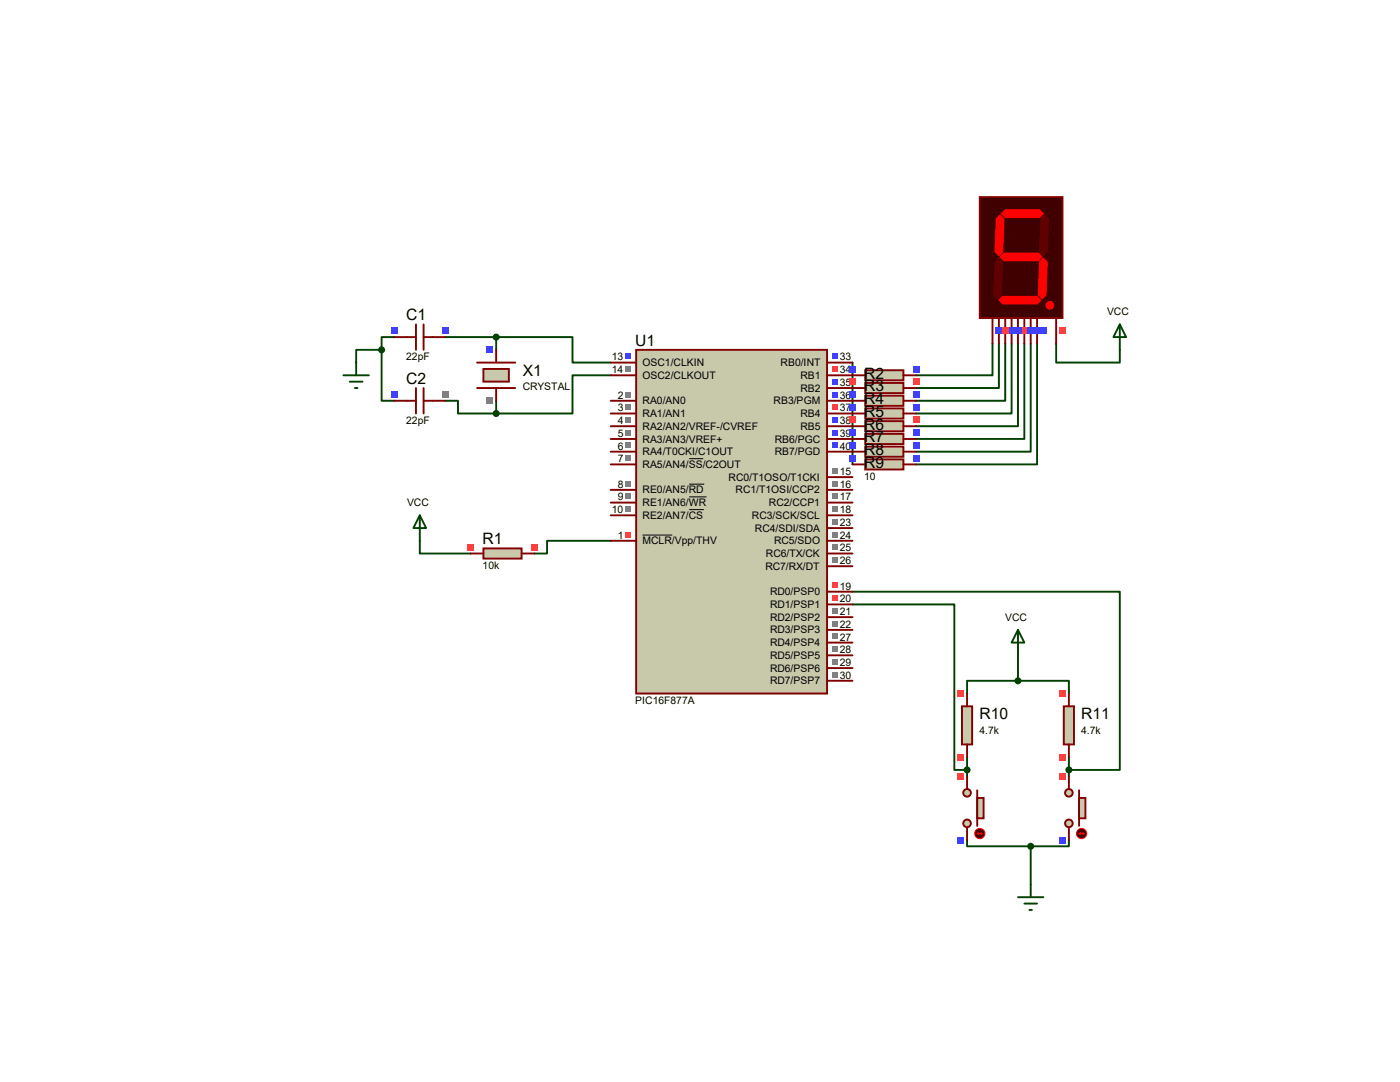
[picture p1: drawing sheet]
<svg xmlns="http://www.w3.org/2000/svg" width="279mm" height="216mm" viewBox="0 0 279 216" stroke-linecap="round" stroke-linejoin="round" font-family="sans-serif">
<g fill="none" stroke="#004000" stroke-width=".38">
<path d="M76.2 69.8v10.2h2.5M76.2 69.8h-5.1v2.5M78.7 67.3h-2.5v2.5M88.9 80h2.5v2.5h7.6M88.9 67.3h10.1M99 67.3h15.3v5h7.6M99 67.3v2.5M99 80v2.5M121.9 74.9h-7.6v7.6h-15.3M170.1 72.3v20.4M198.1 68.5v6.4h-15.3M199.3 68.5v8.9h-16.5"/>
<path d="M200.6 68.5v11.5h-17.8M201.9 68.5v14h-19.1M203.2 68.5v16.5h-20.4M204.4 68.5v19.1h-21.6M205.7 68.5v21.6h-22.9M207 68.5v24.2h-24.2M210.8 68.5v3.8h12.7v-2.5M83.8 107.9v2.5h10.1M121.9 107.9h-12.7v2.5h-2.6M170.1 118.1h53.4v35.5h-10.2M170.1 120.6h20.4v33h2.5M203.2 135.8h-10.2v2.6"/>
<path d="M203.2 135.8h10.1v2.6M203.2 130.8v5M193 151.1v3.8M213.3 151.1v3.8M193 167.6v1.3h12.7M205.7 168.9v7.6M213.3 167.6v1.3h-7.6"/>
</g>
<path d="M127 69.8h38.1v68.6h-38.1z" fill="#c8c8aa" stroke="#800000" stroke-width=".38"/>
<g fill="none" stroke="#800000" stroke-width=".38">
<path d="M121.9 80h5.1M121.9 72.3h5.1M121.9 74.9h5.1M165.1 80h5M165.1 72.3h5M165.1 74.9h5M165.1 77.4h5M121.9 82.5h5.1M121.9 85h5.1M121.9 90.1h5.1M121.9 92.7h5.1M121.9 97.7h5.1"/>
<path d="M121.9 87.6h5.1M165.1 82.5h5M165.1 85h5M165.1 90.1h5M165.1 97.7h5M165.1 87.6h5M165.1 95.2h5M121.9 100.3h5.1M121.9 102.8h5.1M121.9 107.9h5.1M165.1 100.3h5M165.1 102.8h5"/>
<path d="M165.1 118.1h5M165.1 113h5M165.1 110.4h5M165.1 107.9h5M165.1 105.4h5M165.1 120.6h5M165.1 135.8h5M165.1 133.3h5M165.1 130.8h5M165.1 128.2h5M165.1 125.7h5M165.1 123.1h5"/>
</g>
<path d="M137.5 91.5h2.8M137.5 96.6h3M137.5 99.1h3.5M128.2 106.8h6M137.5 101.7h3" fill="none" stroke="#000" stroke-width=".2"/>
<g fill="#808080">
<path d="M124.8 78.2h1.1v1h-1.1z"/>
<path d="M124.8 80.7h1.1v1.1h-1.1z"/>
<path d="M124.8 83.3h1.1v1h-1.1z"/>
<path d="M124.8 88.3h1.1v1.1h-1.1z"/>
<path d="M124.8 90.9h1.1v1h-1.1z"/>
<path d="M124.8 96h1.1v1h-1.1z"/>
<path d="M124.8 98.5h1.1v1.1h-1.1z"/>
<path d="M124.8 101h1.1v1.1h-1.1z"/>
</g>
<path d="M124.8 70.6h1.1v1h-1.1z" fill="#4040ff"/>
<g fill="#808080">
<path d="M124.8 73.1h1.1v1.1h-1.1z"/>
<path d="M166.2 96h1.1v1h-1.1z"/>
<path d="M166.2 98.5h1.1v1.1h-1.1z"/>
<path d="M166.2 101h1.1v1.1h-1.1z"/>
</g>
<g fill="#ff4040">
<path d="M166.2 116.3h1.1v1h-1.1z"/>
<path d="M166.2 118.8h1.1v1.1h-1.1z"/>
</g>
<g fill="#4040ff">
<path d="M166.2 88.3h1.1v1.1h-1.1z"/>
<path d="M166.2 85.8h1.1v1.1h-1.1z"/>
<path d="M166.2 83.3h1.1v1h-1.1z"/>
</g>
<path d="M166.2 80.7h1.1v1.1h-1.1z" fill="#ff4040"/>
<g fill="#4040ff">
<path d="M166.2 78.2h1.1v1h-1.1z"/>
<path d="M166.2 75.6h1.1v1.1h-1.1z"/>
</g>
<path d="M166.2 73.1h1.1v1.1h-1.1z" fill="#ff4040"/>
<path d="M166.2 70.6h1.1v1h-1.1z" fill="#4040ff"/>
<g fill="#808080">
<path d="M166.2 134.1h1.1v1h-1.1z"/>
<path d="M166.2 131.5h1.1v1.1h-1.1z"/>
<path d="M166.2 129h1.1v1h-1.1z"/>
<path d="M166.2 126.4h1.1v1.1h-1.1z"/>
<path d="M166.2 123.9h1.1v1.1h-1.1z"/>
<path d="M166.2 121.4h1.1v1h-1.1z"/>
<path d="M166.2 111.2h1.1v1.1h-1.1z"/>
<path d="M166.2 108.7h1.1v1h-1.1z"/>
<path d="M166.2 106.1h1.1v1.1h-1.1z"/>
<path d="M166.2 103.6h1.1v1h-1.1z"/>
<path d="M124.8 85.8h1.1v1.1h-1.1z"/>
<path d="M166.2 93.4h1.1v1.1h-1.1z"/>
</g>
<path d="M124.8 106.1h1.1v1.1h-1.1z" fill="#ff4040"/>
<path d="M95.2 72.3h7.6M95.2 77.4h7.6" fill="none" stroke="#800000" stroke-width=".38"/>
<path d="M96.5 73.6h5.1v2.6h-5.1z" fill="#c8c8aa" stroke="#800000" stroke-width=".38"/>
<path d="M99 69.8v2.5M99 77.4v2.6" fill="none" stroke="#800000" stroke-width=".38"/>
<path d="M97.1 69.2h1.3v1.3h-1.3z" fill="#4040ff"/>
<path d="M97.1 79.3h1.3v1.3h-1.3z" fill="#808080"/>
<path d="M78.7 67.3h4.3M83 64.7v5.1M84.5 64.7v5.1M84.5 67.3h4.4" fill="none" stroke="#800000" stroke-width=".38"/>
<g fill="#4040ff">
<path d="M88.2 65.4h1.3v1.3h-1.3z"/>
<path d="M78.1 65.4h1.3v1.3h-1.3z"/>
</g>
<path d="M78.7 80h4.3M83 77.4v5.1M84.5 77.4v5.1M84.5 80h4.4" fill="none" stroke="#800000" stroke-width=".38"/>
<path d="M88.2 78.1h1.3v1.3h-1.3z" fill="#808080"/>
<path d="M78.1 78.1h1.3v1.3h-1.3z" fill="#4040ff"/>
<g fill="#004000" stroke="#004000" stroke-width=".38">
<circle cx="99" cy="67.3" r=".51"/>
<circle cx="99" cy="82.5" r=".51"/>
<circle cx="76.2" cy="69.8" r=".51"/>
</g>
<path d="M68.5 74.9h5.1M69.8 76.2h2.5M70.8 77.4h.5M71.1 72.3v2.6" fill="none" stroke="#004000" stroke-width=".38"/>
<path d="M96.5 109.4h7.6v2.1h-7.6z" fill="#c8c8aa" stroke="#800000" stroke-width=".38"/>
<path d="M93.9 110.4h2.6M104.1 110.4h2.5" fill="none" stroke="#800000" stroke-width=".38"/>
<g fill="#ff4040">
<path d="M93.3 108.5h1.3v1.4h-1.3z"/>
<path d="M106 108.5h1.3v1.4h-1.3z"/>
</g>
<path d="M83.8 102.8l1.2 2.6h-2.5zM83.8 102.8v5.1" fill="none" stroke="#004000" stroke-width=".38"/>
<path d="M172.7 73.9h7.6v2h-7.6z" fill="#c8c8aa" stroke="#800000" stroke-width=".38"/>
<path d="M170.1 74.9h2.6M180.3 74.9h2.5" fill="none" stroke="#800000" stroke-width=".38"/>
<g fill="#4040ff">
<path d="M169.5 73h1.3v1.3h-1.3z"/>
<path d="M182.2 73h1.3v1.3h-1.3z"/>
</g>
<path d="M172.7 76.4h7.6v2h-7.6z" fill="#c8c8aa" stroke="#800000" stroke-width=".38"/>
<path d="M170.1 77.4h2.6M180.3 77.4h2.5" fill="none" stroke="#800000" stroke-width=".38"/>
<g fill="#ff4040">
<path d="M169.5 75.5h1.3v1.3h-1.3z"/>
<path d="M182.2 75.5h1.3v1.3h-1.3z"/>
</g>
<path d="M172.7 79h7.6v2h-7.6z" fill="#c8c8aa" stroke="#800000" stroke-width=".38"/>
<path d="M170.1 80h2.6M180.3 80h2.5" fill="none" stroke="#800000" stroke-width=".38"/>
<g fill="#4040ff">
<path d="M169.5 78.1h1.3v1.3h-1.3z"/>
<path d="M182.2 78.1h1.3v1.3h-1.3z"/>
</g>
<path d="M172.7 81.5h7.6v2h-7.6z" fill="#c8c8aa" stroke="#800000" stroke-width=".38"/>
<path d="M170.1 82.5h2.6M180.3 82.5h2.5" fill="none" stroke="#800000" stroke-width=".38"/>
<g fill="#4040ff">
<path d="M169.5 80.6h1.3v1.3h-1.3z"/>
<path d="M182.2 80.6h1.3v1.3h-1.3z"/>
</g>
<path d="M172.7 84h7.6v2.1h-7.6z" fill="#c8c8aa" stroke="#800000" stroke-width=".38"/>
<path d="M170.1 85h2.6M180.3 85h2.5" fill="none" stroke="#800000" stroke-width=".38"/>
<g fill="#ff4040">
<path d="M169.5 83.1h1.3v1.4h-1.3z"/>
<path d="M182.2 83.1h1.3v1.4h-1.3z"/>
</g>
<path d="M172.7 86.6h7.6v2h-7.6z" fill="#c8c8aa" stroke="#800000" stroke-width=".38"/>
<path d="M170.1 87.6h2.6M180.3 87.6h2.5" fill="none" stroke="#800000" stroke-width=".38"/>
<g fill="#4040ff">
<path d="M169.5 85.7h1.3v1.3h-1.3z"/>
<path d="M182.2 85.7h1.3v1.3h-1.3z"/>
</g>
<path d="M172.7 89.1h7.6v2h-7.6z" fill="#c8c8aa" stroke="#800000" stroke-width=".38"/>
<path d="M170.1 90.1h2.6M180.3 90.1h2.5" fill="none" stroke="#800000" stroke-width=".38"/>
<g fill="#4040ff">
<path d="M169.5 88.2h1.3v1.3h-1.3z"/>
<path d="M182.2 88.2h1.3v1.3h-1.3z"/>
</g>
<path d="M172.7 91.7h7.6v2h-7.6z" fill="#c8c8aa" stroke="#800000" stroke-width=".38"/>
<path d="M170.1 92.7h2.6M180.3 92.7h2.5" fill="none" stroke="#800000" stroke-width=".38"/>
<g fill="#4040ff">
<path d="M169.5 90.8h1.3v1.3h-1.3z"/>
<path d="M182.2 90.8h1.3v1.3h-1.3z"/>
</g>
<g fill="#c8c8aa" stroke="#800000" stroke-width=".38">
<circle cx="193" cy="164.3" r=".76"/>
<circle cx="193" cy="158.2" r=".76"/>
</g>
<path d="M195 157.7v7.1" fill="none" stroke="#800000" stroke-width=".38"/>
<path d="M195 159.2h1.3v4.1h-1.3z" fill="#c8c8aa" stroke="#800000" stroke-width=".38"/>
<path d="M193 154.9v2.5M193 165.1v2.5" fill="none" stroke="#800000" stroke-width=".38"/>
<circle cx="195.5" cy="166.3" r="1.02" fill="#400000" stroke="#f00" stroke-width=".2"/>
<path d="M195 166.3h1M195 166.3l.3 .3M195.3 166.1l-.3 .2M195.8 166.1l.2 .2M196 166.3l-.2 .3" fill="none" stroke="#f00" stroke-width=".2"/>
<path d="M191.1 154.3h1.3v1.3h-1.3z" fill="#ff4040"/>
<path d="M191.1 167h1.3v1.3h-1.3z" fill="#4040ff"/>
<g fill="#c8c8aa" stroke="#800000" stroke-width=".38">
<circle cx="213.3" cy="164.3" r=".76"/>
<circle cx="213.3" cy="158.2" r=".76"/>
</g>
<path d="M215.3 157.7v7.1" fill="none" stroke="#800000" stroke-width=".38"/>
<path d="M215.3 159.2h1.3v4.1h-1.3z" fill="#c8c8aa" stroke="#800000" stroke-width=".38"/>
<path d="M213.3 154.9v2.5M213.3 165.1v2.5" fill="none" stroke="#800000" stroke-width=".38"/>
<circle cx="215.9" cy="166.3" r="1.02" fill="#400000" stroke="#f00" stroke-width=".2"/>
<path d="M215.3 166.3h1.1M215.3 166.3l.3 .3M215.6 166.1l-.3 .2M216.1 166.1l.3 .2M216.4 166.3l-.3 .3" fill="none" stroke="#f00" stroke-width=".2"/>
<path d="M211.4 154.3h1.3v1.3h-1.3z" fill="#ff4040"/>
<path d="M211.4 167h1.3v1.3h-1.3z" fill="#4040ff"/>
<path d="M192 140.9h2v7.6h-2z" fill="#c8c8aa" stroke="#800000" stroke-width=".38"/>
<path d="M193 138.4v2.5M193 148.5v2.6" fill="none" stroke="#800000" stroke-width=".38"/>
<g fill="#ff4040">
<path d="M191.1 137.8h1.3v1.3h-1.3z"/>
<path d="M191.1 150.5h1.3v1.3h-1.3z"/>
</g>
<path d="M212.3 140.9h2v7.6h-2z" fill="#c8c8aa" stroke="#800000" stroke-width=".38"/>
<path d="M213.3 138.4v2.5M213.3 148.5v2.6" fill="none" stroke="#800000" stroke-width=".38"/>
<g fill="#ff4040">
<path d="M211.4 137.8h1.3v1.3h-1.3z"/>
<path d="M211.4 150.5h1.3v1.3h-1.3z"/>
</g>
<path d="M203.2 125.7l1.2 2.5h-2.5zM203.2 125.7v5.1M203.2 179h5M205.7 176.5v2.5M204.4 180.3h2.6M205.4 181.6h.6" fill="none" stroke="#004000" stroke-width=".38"/>
<g fill="#004000" stroke="#004000" stroke-width=".38">
<circle cx="203.2" cy="135.8" r=".51"/>
<circle cx="205.7" cy="168.9" r=".51"/>
<circle cx="213.3" cy="153.6" r=".51"/>
<circle cx="193" cy="153.6" r=".51"/>
</g>
<path d="M195.5 39.3h16.5v24.2h-16.5z" fill="#400000" stroke="#800000" stroke-width=".38"/>
<g fill="#600000" stroke="#600000" stroke-width=".2">
<path d="M200.6 41.9h6.9l.7 .7-.7 .8h-6.9l-.7-.8z"/>
<path d="M207.7 43.6l.8-.7 .8 .7-.3 6.6-.8 .8-.7-.8z"/>
<path d="M199.6 51.3l.8-.8h6.8l.8 .8-.8 .7h-6.8z"/>
<path d="M198.8 43.6l.8-.7 .8 .7-.3 6.6-.8 .8-.7-.8z"/>
<path d="M207.5 52.3l.7-.8 .8 .8-.3 6.6-.7 .7-.8-.7z"/>
<path d="M199.3 59.9l.8-.8h6.9l.7 .8-.7 .8h-6.9z"/>
<path d="M198.6 52.3l.7-.8 .8 .8-.2 6.6-.8 .7-.8-.7z"/>
<circle cx="209.5" cy="60.9" r=".76"/>
</g>
<g fill="#f00" stroke="#f00" stroke-width=".2">
<path d="M200.6 41.9h6.9l.7 .7-.7 .8h-6.9l-.7-.8z"/>
<path d="M207.5 52.3l.7-.8 .8 .8-.3 6.6-.7 .7-.8-.7z"/>
<path d="M199.3 59.9l.8-.8h6.9l.7 .8-.7 .8h-6.9z"/>
<path d="M198.8 43.6l.8-.7 .8 .7-.3 6.6-.8 .8-.7-.8z"/>
<path d="M199.6 51.3l.8-.8h6.8l.8 .8-.8 .7h-6.8z"/>
<circle cx="209.5" cy="60.9" r=".76"/>
</g>
<path d="M198.1 63.5v5M199.3 63.5v5M200.6 63.5v5M201.9 63.5v5M203.2 63.5v5M204.4 63.5v5M205.7 63.5v5M207 63.5v5M210.8 63.5v5" fill="none" stroke="#800000" stroke-width=".38"/>
<g fill="#4040ff">
<path d="M198.7 65.4h1.3v1.3h-1.3z"/>
<path d="M201.3 65.4h1.3v1.3h-1.3z"/>
</g>
<path d="M203.8 65.4h1.3v1.3h-1.3z" fill="#ff4040"/>
<path d="M206.3 65.4h1.3v1.3h-1.3z" fill="#4040ff"/>
<g fill="#ff4040">
<path d="M211.4 65.4h1.3v1.3h-1.3z"/>
<path d="M200 65.4h1.3v1.3h-1.3z"/>
</g>
<g fill="#4040ff">
<path d="M202.5 65.4h1.3v1.3h-1.3z"/>
<path d="M205.1 65.4h1.3v1.3h-1.3z"/>
<path d="M207.6 65.4h1.3v1.3h-1.3z"/>
</g>
<path d="M223.5 64.7l1.2 2.6h-2.5zM223.5 64.7v5.1" fill="none" stroke="#004000" stroke-width=".38"/>
<g font-size="3.1">
<text x="81.1" y="63.9">C1</text>
<text x="126.8" y="69">U1</text>
<text x="81.1" y="76.6">C2</text>
<text x="104.3" y="75">X1</text>
<text x="172.5" y="75.6">R2</text>
<text x="172.5" y="78.1">R3</text>
<text x="172.5" y="80.6">R4</text>
<text x="172.5" y="83.2">R5</text>
<text x="172.5" y="85.7">R6</text>
<text x="172.5" y="88.3">R7</text>
<text x="172.5" y="90.8">R8</text>
<text x="172.5" y="93.3">R9</text>
<text x="96.3" y="108.5">R1</text>
<text x="195.5" y="143.6">R10</text>
<text x="215.8" y="143.6">R11</text>
</g>
<g font-size="2.1">
<text x="220.9" y="62.9">VCC</text>
<text x="81.1" y="71.9">22pF</text>
<text x="122.1" y="71.9">13</text>
<text x="167.6" y="71.9">33</text>
<text x="104.3" y="77.9">CRYSTAL</text>
<text x="122.1" y="74.5">14</text>
<text x="128.2" y="73.1">OSC1/CLKIN</text>
<text x="128.2" y="75.6">OSC2/CLKOUT</text>
<text x="155.8" y="73.1">RB0/INT</text>
<text x="159.7" y="75.6">RB1</text>
<text x="167.6" y="77">35</text>
<text x="167.6" y="74.5">34</text>
<text x="123.3" y="79.5">2</text>
<text x="123.3" y="82.1">3</text>
<text x="128.2" y="80.7">RA0/AN0</text>
<text x="128.2" y="83.2">RA1/AN1</text>
<text x="154.4" y="80.7">RB3/PGM</text>
<text x="159.7" y="83.2">RB4</text>
<text x="159.7" y="78.1">RB2</text>
<text x="167.6" y="82.1">37</text>
<text x="167.6" y="79.5">36</text>
<text x="172.5" y="78">10</text>
<text x="172.5" y="80.6">10</text>
<text x="172.5" y="83.1">10</text>
<text x="81.1" y="84.6">22pF</text>
<text x="123.3" y="84.6">4</text>
<text x="123.3" y="89.7">6</text>
<text x="123.3" y="87.2">5</text>
<text x="128.2" y="85.8">RA2/AN2/VREF-/CVREF</text>
<text x="128.2" y="88.3">RA3/AN3/VREF+</text>
<text x="154.6" y="88.3">RB6/PGC</text>
<text x="159.7" y="85.8">RB5</text>
<text x="167.6" y="89.7">40</text>
<text x="167.6" y="87.2">39</text>
<text x="167.6" y="84.6">38</text>
<text x="172.5" y="85.6">10</text>
<text x="172.5" y="88.2">10</text>
<text x="123.3" y="92.2">7</text>
<text x="128.2" y="90.8">RA4/T0CKI/C1OUT</text>
<text x="128.2" y="93.4">RA5/AN4/SS/C2OUT</text>
<text x="145.4" y="95.9">RC0/T1OSO/T1CKI</text>
<text x="154.6" y="90.8">RB7/PGD</text>
<text x="167.6" y="94.8">15</text>
<text x="172.5" y="90.7">10</text>
<text x="172.5" y="93.3">10</text>
<text x="172.5" y="95.8">10</text>
<text x="81.2" y="101">VCC</text>
<text x="123.3" y="97.3">8</text>
<text x="123.3" y="99.9">9</text>
<text x="128.2" y="98.5">RE0/AN5/RD</text>
<text x="128.2" y="101">RE1/AN6/WR</text>
<text x="146.8" y="98.5">RC1/T1OSI/CCP2</text>
<text x="153.5" y="101">RC2/CCP1</text>
<text x="167.6" y="97.3">16</text>
<text x="167.6" y="99.9">17</text>
<text x="122.1" y="102.4">10</text>
<text x="123.3" y="107.5">1</text>
<text x="128.2" y="103.5">RE2/AN7/CS</text>
<text x="150.1" y="103.5">RC3/SCK/SCL</text>
<text x="150.7" y="106.1">RC4/SDI/SDA</text>
<text x="167.6" y="102.4">18</text>
<text x="167.6" y="107.5">24</text>
<text x="167.6" y="104.9">23</text>
<text x="96.3" y="113.5">10k</text>
<text x="128.2" y="108.6">MCLR/Vpp/THV</text>
<text x="152.7" y="113.7">RC7/RX/DT</text>
<text x="152.9" y="111.2">RC6/TX/CK</text>
<text x="154.5" y="108.6">RC5/SDO</text>
<text x="167.6" y="112.6">26</text>
<text x="167.6" y="110">25</text>
<text x="153.7" y="118.8">RD0/PSP0</text>
<text x="167.6" y="117.6">19</text>
<text x="153.7" y="121.3">RD1/PSP1</text>
<text x="153.7" y="123.9">RD2/PSP2</text>
<text x="167.6" y="120.2">20</text>
<text x="167.6" y="125.3">22</text>
<text x="167.6" y="122.7">21</text>
<text x="200.6" y="123.9">VCC</text>
<text x="153.7" y="131.5">RD5/PSP5</text>
<text x="153.7" y="128.9">RD4/PSP4</text>
<text x="153.7" y="126.4">RD3/PSP3</text>
<text x="167.6" y="130.3">28</text>
<text x="167.6" y="127.8">27</text>
<text x="153.7" y="136.6">RD7/PSP7</text>
<text x="153.7" y="134">RD6/PSP6</text>
<text x="167.6" y="135.4">30</text>
<text x="167.6" y="132.9">29</text>
<text x="126.8" y="140.5">PIC16F877A</text>
<text x="195.5" y="146.4">4.7k</text>
<text x="215.8" y="146.4">4.7k</text>
</g>
</svg>
